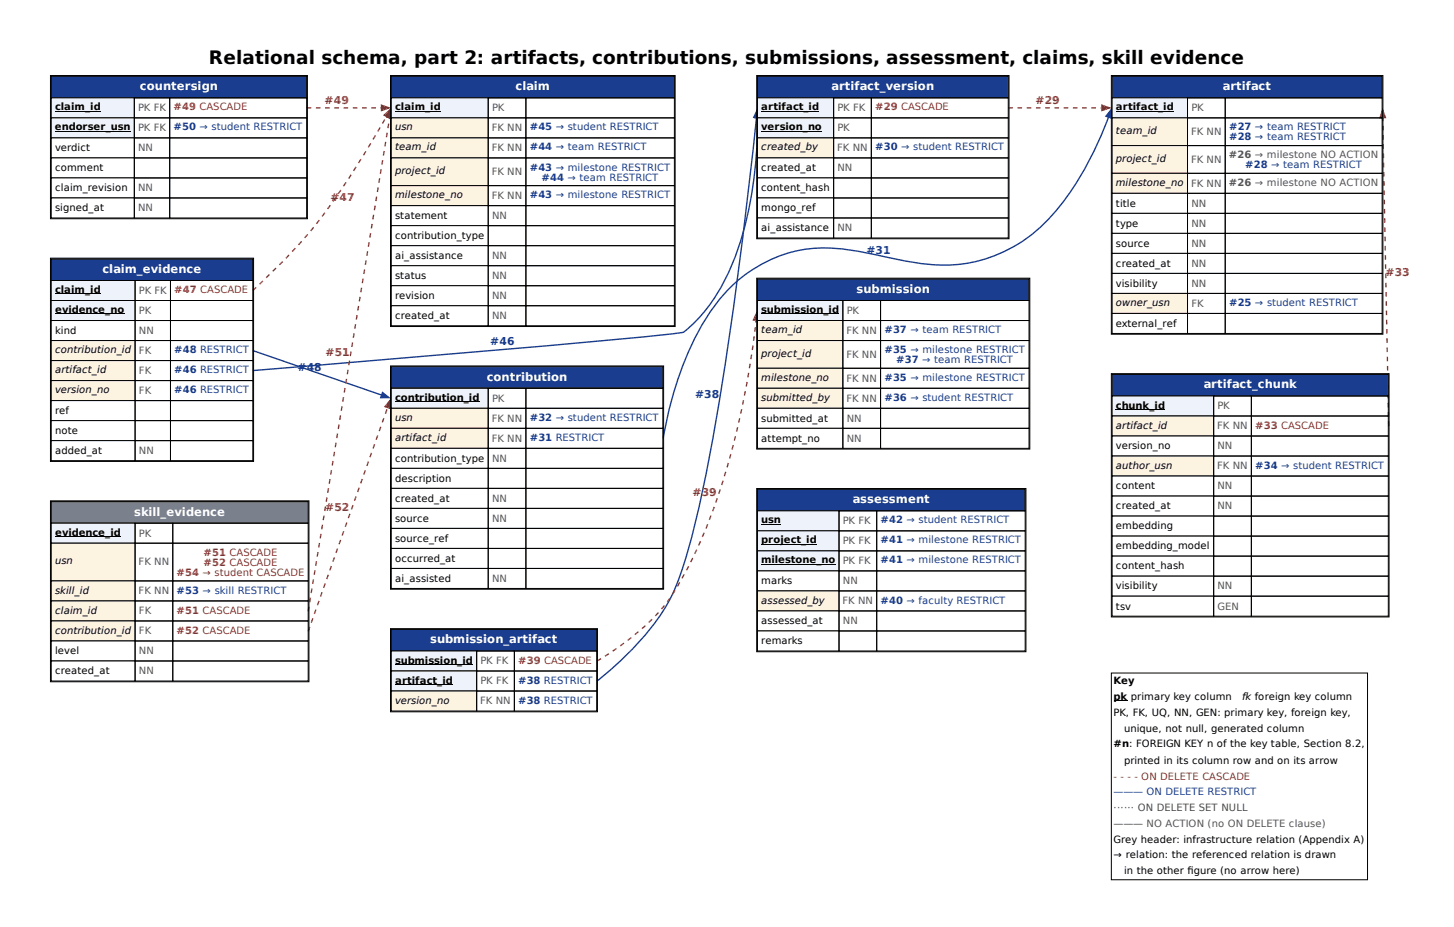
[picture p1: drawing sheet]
<svg xmlns="http://www.w3.org/2000/svg" width="667mm" height="425mm" viewBox="0 0 667 425" stroke-linecap="round" stroke-linejoin="round" font-family="sans-serif">
<path d="M141 49h34M462 49h43M116 133l2-2a283 283 0 0 0 58-75l1-3M637 195l-3-141M141 280l38-226M141 289l37-102M274 303a114 114 0 0 0 34-30 270 270 0 0 0 33-90l6-36" fill="none" stroke="#b03030" stroke-width=".63" stroke-dasharray="2.1 2.1" stroke-linecap="butt"/>
<g fill="#b03030" stroke="#b03030" stroke-width=".63" stroke-linecap="butt">
<path d="M175 48l3 1-3 2z"/>
<path d="M176 53l3-3-1 4z"/>
<path d="M179 50l1 4h-3z"/>
<path d="M179 183v4l-2-1z"/>
<path d="M347 143l1 4h-2z"/>
<path d="M505 48l4 1-4 2z"/>
<path d="M634 50l1 4h-2z"/>
</g>
<path d="M347 54a1932 1932 0 0 1-25 171l-4 19a114 114 0 0 1-14 37 147 147 0 0 1-30 31M347 54a174 174 0 0 1-15 74 72 72 0 0 1-18 24l-53 5-145 13M508 54a135 135 0 0 1-33 52 67 67 0 0 1-61 13 163 163 0 0 0-39-5 66 66 0 0 0-54 36 163 163 0 0 0-17 51M116 161l59 20" fill="none" stroke="#1a3d8f" stroke-width=".63" stroke-linecap="butt"/>
<g fill="#1a3d8f" stroke="#1a3d8f" stroke-width=".63" stroke-linecap="butt">
<path d="M175 180l3 2h-3z"/>
<path d="M347 50l2 4h-3z"/>
<path d="M509 50v4l-2-1z"/>
<path d="M347 50l1 4h-2z"/>
</g>
<path d="M23 35h118v10h-118z" fill="#1a3d8f" stroke="#000" stroke-width=".46"/>
<path d="M23 45h39v9h-39z" fill="#eef3fb" stroke="#000" stroke-width=".46"/>
<path d="M25 51h21M62 45h16v9h-16zM78 45h63v9h-63z" fill="none" stroke="#000" stroke-width=".46"/>
<path d="M23 54h39v9h-39z" fill="#eef3fb" stroke="#000" stroke-width=".46"/>
<path d="M62 54h16v9h-16zM78 54h63v9h-63zM25 60h35" fill="none" stroke="#000" stroke-width=".46"/>
<path d="M23 63h39v9h-39z" fill="#fff" stroke="#000" stroke-width=".46"/>
<path d="M62 63h16v9h-16zM78 63h63v9h-63z" fill="none" stroke="#000" stroke-width=".46"/>
<path d="M23 72h39v10h-39z" fill="#fff" stroke="#000" stroke-width=".46"/>
<path d="M62 72h16v10h-16zM78 72h63v10h-63z" fill="none" stroke="#000" stroke-width=".46"/>
<path d="M23 82h39v9h-39z" fill="#fff" stroke="#000" stroke-width=".46"/>
<path d="M62 82h16v9h-16zM78 82h63v9h-63z" fill="none" stroke="#000" stroke-width=".46"/>
<path d="M23 91h39v9h-39z" fill="#fff" stroke="#000" stroke-width=".46"/>
<path d="M23 35h118v65h-118zM62 91h16v9h-16zM78 91h63v9h-63z" fill="none" stroke="#000" stroke-width=".46"/>
<path d="M23 119h93v10h-93z" fill="#1a3d8f" stroke="#000" stroke-width=".46"/>
<path d="M23 129h39v9h-39z" fill="#eef3fb" stroke="#000" stroke-width=".46"/>
<path d="M25 135h21M62 129h16v9h-16zM78 129h38v9h-38z" fill="none" stroke="#000" stroke-width=".46"/>
<path d="M23 138h39v9h-39z" fill="#eef3fb" stroke="#000" stroke-width=".46"/>
<path d="M62 138h16v9h-16zM78 138h38v9h-38zM25 144h32" fill="none" stroke="#000" stroke-width=".46"/>
<path d="M23 147h39v9h-39z" fill="#fff" stroke="#000" stroke-width=".46"/>
<path d="M62 147h16v9h-16zM78 147h38v9h-38z" fill="none" stroke="#000" stroke-width=".46"/>
<path d="M23 156h39v9h-39z" fill="#fdf3e1" stroke="#000" stroke-width=".46"/>
<path d="M62 156h16v9h-16zM78 156h38v9h-38z" fill="none" stroke="#000" stroke-width=".46"/>
<path d="M23 165h39v9h-39z" fill="#fdf3e1" stroke="#000" stroke-width=".46"/>
<path d="M62 165h16v9h-16zM78 165h38v9h-38z" fill="none" stroke="#000" stroke-width=".46"/>
<path d="M23 174h39v10h-39z" fill="#fdf3e1" stroke="#000" stroke-width=".46"/>
<path d="M62 174h16v10h-16zM78 174h38v10h-38z" fill="none" stroke="#000" stroke-width=".46"/>
<path d="M23 184h39v9h-39z" fill="#fff" stroke="#000" stroke-width=".46"/>
<path d="M62 184h16v9h-16zM78 184h38v9h-38z" fill="none" stroke="#000" stroke-width=".46"/>
<path d="M23 193h39v9h-39z" fill="#fff" stroke="#000" stroke-width=".46"/>
<path d="M62 193h16v9h-16zM78 193h38v9h-38z" fill="none" stroke="#000" stroke-width=".46"/>
<path d="M23 202h39v9h-39z" fill="#fff" stroke="#000" stroke-width=".46"/>
<path d="M23 118h93v93h-93zM62 202h16v9h-16zM78 202h38v9h-38z" fill="none" stroke="#000" stroke-width=".46"/>
<path d="M23 230h118v10h-118z" fill="#7a808c" stroke="#000" stroke-width=".46"/>
<path d="M23 240h39v9h-39z" fill="#eef3fb" stroke="#000" stroke-width=".46"/>
<path d="M62 240h17v9h-17zM79 240h62v9h-62zM25 246h30" fill="none" stroke="#000" stroke-width=".46"/>
<path d="M23 249h39v17h-39z" fill="#fdf3e1" stroke="#000" stroke-width=".46"/>
<path d="M62 249h17v17h-17zM79 249h62v17h-62z" fill="none" stroke="#000" stroke-width=".46"/>
<path d="M23 266h39v9h-39z" fill="#fdf3e1" stroke="#000" stroke-width=".46"/>
<path d="M62 266h17v9h-17zM79 266h62v9h-62z" fill="none" stroke="#000" stroke-width=".46"/>
<path d="M23 275h39v10h-39z" fill="#fdf3e1" stroke="#000" stroke-width=".46"/>
<path d="M62 275h17v10h-17zM79 275h62v10h-62z" fill="none" stroke="#000" stroke-width=".46"/>
<path d="M23 285h39v9h-39z" fill="#fdf3e1" stroke="#000" stroke-width=".46"/>
<path d="M62 285h17v9h-17zM79 285h62v9h-62z" fill="none" stroke="#000" stroke-width=".46"/>
<path d="M23 294h39v9h-39z" fill="#fff" stroke="#000" stroke-width=".46"/>
<path d="M62 294h17v9h-17zM79 294h62v9h-62z" fill="none" stroke="#000" stroke-width=".46"/>
<path d="M23 303h39v9h-39z" fill="#fff" stroke="#000" stroke-width=".46"/>
<path d="M23 229h119v83h-119zM62 303h17v9h-17zM79 303h62v9h-62z" fill="none" stroke="#000" stroke-width=".46"/>
<path d="M179 35h130v10h-130z" fill="#1a3d8f" stroke="#000" stroke-width=".46"/>
<path d="M179 45h45v9h-45z" fill="#eef3fb" stroke="#000" stroke-width=".46"/>
<path d="M181 51h21M224 45h17v9h-17zM241 45h68v9h-68z" fill="none" stroke="#000" stroke-width=".46"/>
<path d="M179 54h45v9h-45z" fill="#fdf3e1" stroke="#000" stroke-width=".46"/>
<path d="M224 54h17v9h-17zM241 54h68v9h-68z" fill="none" stroke="#000" stroke-width=".46"/>
<path d="M179 63h45v9h-45z" fill="#fdf3e1" stroke="#000" stroke-width=".46"/>
<path d="M224 63h17v9h-17zM241 63h68v9h-68z" fill="none" stroke="#000" stroke-width=".46"/>
<path d="M179 72h45v13h-45z" fill="#fdf3e1" stroke="#000" stroke-width=".46"/>
<path d="M224 72h17v13h-17zM241 72h68v13h-68z" fill="none" stroke="#000" stroke-width=".46"/>
<path d="M179 85h45v9h-45z" fill="#fdf3e1" stroke="#000" stroke-width=".46"/>
<path d="M224 85h17v9h-17zM241 85h68v9h-68z" fill="none" stroke="#000" stroke-width=".46"/>
<path d="M179 94h45v9h-45z" fill="#fff" stroke="#000" stroke-width=".46"/>
<path d="M224 94h17v9h-17zM241 94h68v9h-68z" fill="none" stroke="#000" stroke-width=".46"/>
<path d="M179 103h45v10h-45z" fill="#fff" stroke="#000" stroke-width=".46"/>
<path d="M224 103h17v10h-17zM241 103h68v10h-68z" fill="none" stroke="#000" stroke-width=".46"/>
<path d="M179 113h45v9h-45z" fill="#fff" stroke="#000" stroke-width=".46"/>
<path d="M224 113h17v9h-17zM241 113h68v9h-68z" fill="none" stroke="#000" stroke-width=".46"/>
<path d="M179 122h45v9h-45z" fill="#fff" stroke="#000" stroke-width=".46"/>
<path d="M224 122h17v9h-17zM241 122h68v9h-68z" fill="none" stroke="#000" stroke-width=".46"/>
<path d="M179 131h45v9h-45z" fill="#fff" stroke="#000" stroke-width=".46"/>
<path d="M224 131h17v9h-17zM241 131h68v9h-68z" fill="none" stroke="#000" stroke-width=".46"/>
<path d="M179 140h45v9h-45z" fill="#fff" stroke="#000" stroke-width=".46"/>
<path d="M179 35h131v115h-131zM224 140h17v9h-17zM241 140h68v9h-68z" fill="none" stroke="#000" stroke-width=".46"/>
<path d="M179 168h125v10h-125z" fill="#1a3d8f" stroke="#000" stroke-width=".46"/>
<path d="M179 178h45v9h-45z" fill="#eef3fb" stroke="#000" stroke-width=".46"/>
<path d="M224 178h17v9h-17zM241 178h63v9h-63zM181 184h39" fill="none" stroke="#000" stroke-width=".46"/>
<path d="M179 187h45v9h-45z" fill="#fdf3e1" stroke="#000" stroke-width=".46"/>
<path d="M224 187h17v9h-17zM241 187h63v9h-63z" fill="none" stroke="#000" stroke-width=".46"/>
<path d="M179 196h45v9h-45z" fill="#fdf3e1" stroke="#000" stroke-width=".46"/>
<path d="M224 196h17v9h-17zM241 196h63v9h-63z" fill="none" stroke="#000" stroke-width=".46"/>
<path d="M179 205h45v10h-45z" fill="#fff" stroke="#000" stroke-width=".46"/>
<path d="M224 205h17v10h-17zM241 205h63v10h-63z" fill="none" stroke="#000" stroke-width=".46"/>
<path d="M179 215h45v9h-45z" fill="#fff" stroke="#000" stroke-width=".46"/>
<path d="M224 215h17v9h-17zM241 215h63v9h-63z" fill="none" stroke="#000" stroke-width=".46"/>
<path d="M179 224h45v9h-45z" fill="#fff" stroke="#000" stroke-width=".46"/>
<path d="M224 224h17v9h-17zM241 224h63v9h-63z" fill="none" stroke="#000" stroke-width=".46"/>
<path d="M179 233h45v9h-45z" fill="#fff" stroke="#000" stroke-width=".46"/>
<path d="M224 233h17v9h-17zM241 233h63v9h-63z" fill="none" stroke="#000" stroke-width=".46"/>
<path d="M179 242h45v9h-45z" fill="#fff" stroke="#000" stroke-width=".46"/>
<path d="M224 242h17v9h-17zM241 242h63v9h-63z" fill="none" stroke="#000" stroke-width=".46"/>
<path d="M179 251h45v9h-45z" fill="#fff" stroke="#000" stroke-width=".46"/>
<path d="M224 251h17v9h-17zM241 251h63v9h-63z" fill="none" stroke="#000" stroke-width=".46"/>
<path d="M179 260h45v10h-45z" fill="#fff" stroke="#000" stroke-width=".46"/>
<path d="M179 168h125v102h-125zM224 260h17v10h-17zM241 260h63v10h-63z" fill="none" stroke="#000" stroke-width=".46"/>
<path d="M179 288h95v10h-95z" fill="#1a3d8f" stroke="#000" stroke-width=".46"/>
<path d="M179 298h40v9h-40z" fill="#eef3fb" stroke="#000" stroke-width=".46"/>
<path d="M219 298h17v9h-17zM236 298h38v9h-38zM181 304h36" fill="none" stroke="#000" stroke-width=".46"/>
<path d="M179 307h40v10h-40z" fill="#eef3fb" stroke="#000" stroke-width=".46"/>
<path d="M181 314h27M219 307h17v10h-17zM236 307h38v10h-38z" fill="none" stroke="#000" stroke-width=".46"/>
<path d="M179 317h40v9h-40z" fill="#fdf3e1" stroke="#000" stroke-width=".46"/>
<path d="M179 288h95v38h-95zM219 317h17v9h-17zM236 317h38v9h-38z" fill="none" stroke="#000" stroke-width=".46"/>
<path d="M347 35h115v10h-115z" fill="#1a3d8f" stroke="#000" stroke-width=".46"/>
<path d="M347 45h35v9h-35z" fill="#eef3fb" stroke="#000" stroke-width=".46"/>
<path d="M349 51h27M382 45h18v9h-18zM400 45h62v9h-62z" fill="none" stroke="#000" stroke-width=".46"/>
<path d="M347 54h35v9h-35z" fill="#eef3fb" stroke="#000" stroke-width=".46"/>
<path d="M382 54h18v9h-18zM400 54h62v9h-62zM349 60h28" fill="none" stroke="#000" stroke-width=".46"/>
<path d="M347 63h35v9h-35z" fill="#fdf3e1" stroke="#000" stroke-width=".46"/>
<path d="M382 63h18v9h-18zM400 63h62v9h-62z" fill="none" stroke="#000" stroke-width=".46"/>
<path d="M347 72h35v10h-35z" fill="#fff" stroke="#000" stroke-width=".46"/>
<path d="M382 72h18v10h-18zM400 72h62v10h-62z" fill="none" stroke="#000" stroke-width=".46"/>
<path d="M347 82h35v9h-35z" fill="#fff" stroke="#000" stroke-width=".46"/>
<path d="M382 82h18v9h-18zM400 82h62v9h-62z" fill="none" stroke="#000" stroke-width=".46"/>
<path d="M347 91h35v9h-35z" fill="#fff" stroke="#000" stroke-width=".46"/>
<path d="M382 91h18v9h-18zM400 91h62v9h-62z" fill="none" stroke="#000" stroke-width=".46"/>
<path d="M347 100h35v9h-35z" fill="#fff" stroke="#000" stroke-width=".46"/>
<path d="M347 35h116v74h-116zM382 100h18v9h-18zM400 100h62v9h-62z" fill="none" stroke="#000" stroke-width=".46"/>
<path d="M347 128h125v10h-125z" fill="#1a3d8f" stroke="#000" stroke-width=".46"/>
<path d="M347 138h40v9h-40z" fill="#eef3fb" stroke="#000" stroke-width=".46"/>
<path d="M387 138h17v9h-17zM404 138h68v9h-68zM349 144h36" fill="none" stroke="#000" stroke-width=".46"/>
<path d="M347 147h40v9h-40z" fill="#fdf3e1" stroke="#000" stroke-width=".46"/>
<path d="M387 147h17v9h-17zM404 147h68v9h-68z" fill="none" stroke="#000" stroke-width=".46"/>
<path d="M347 156h40v13h-40z" fill="#fdf3e1" stroke="#000" stroke-width=".46"/>
<path d="M387 156h17v13h-17zM404 156h68v13h-68z" fill="none" stroke="#000" stroke-width=".46"/>
<path d="M347 169h40v9h-40z" fill="#fdf3e1" stroke="#000" stroke-width=".46"/>
<path d="M387 169h17v9h-17zM404 169h68v9h-68z" fill="none" stroke="#000" stroke-width=".46"/>
<path d="M347 178h40v9h-40z" fill="#fdf3e1" stroke="#000" stroke-width=".46"/>
<path d="M387 178h17v9h-17zM404 178h68v9h-68z" fill="none" stroke="#000" stroke-width=".46"/>
<path d="M347 187h40v9h-40z" fill="#fff" stroke="#000" stroke-width=".46"/>
<path d="M387 187h17v9h-17zM404 187h68v9h-68z" fill="none" stroke="#000" stroke-width=".46"/>
<path d="M347 196h40v9h-40z" fill="#fff" stroke="#000" stroke-width=".46"/>
<path d="M347 127h125v79h-125zM387 196h17v9h-17zM404 196h68v9h-68z" fill="none" stroke="#000" stroke-width=".46"/>
<path d="M347 224h123v10h-123z" fill="#1a3d8f" stroke="#000" stroke-width=".46"/>
<path d="M347 234h38v9h-38z" fill="#eef3fb" stroke="#000" stroke-width=".46"/>
<path d="M385 234h17v9h-17zM402 234h68v9h-68zM349 240h9" fill="none" stroke="#000" stroke-width=".46"/>
<path d="M347 243h38v9h-38z" fill="#eef3fb" stroke="#000" stroke-width=".46"/>
<path d="M349 249h26M385 243h17v9h-17zM402 243h68v9h-68z" fill="none" stroke="#000" stroke-width=".46"/>
<path d="M347 252h38v10h-38z" fill="#eef3fb" stroke="#000" stroke-width=".46"/>
<path d="M349 259h34M385 252h17v10h-17zM402 252h68v10h-68z" fill="none" stroke="#000" stroke-width=".46"/>
<path d="M347 262h38v9h-38z" fill="#fff" stroke="#000" stroke-width=".46"/>
<path d="M385 262h17v9h-17zM402 262h68v9h-68z" fill="none" stroke="#000" stroke-width=".46"/>
<path d="M347 271h38v9h-38z" fill="#fdf3e1" stroke="#000" stroke-width=".46"/>
<path d="M385 271h17v9h-17zM402 271h68v9h-68z" fill="none" stroke="#000" stroke-width=".46"/>
<path d="M347 280h38v9h-38z" fill="#fff" stroke="#000" stroke-width=".46"/>
<path d="M385 280h17v9h-17zM402 280h68v9h-68z" fill="none" stroke="#000" stroke-width=".46"/>
<path d="M347 289h38v9h-38z" fill="#fff" stroke="#000" stroke-width=".46"/>
<path d="M347 224h123v75h-123zM385 289h17v9h-17zM402 289h68v9h-68z" fill="none" stroke="#000" stroke-width=".46"/>
<path d="M510 35h124v10h-124z" fill="#1a3d8f" stroke="#000" stroke-width=".46"/>
<path d="M510 45h35v9h-35z" fill="#eef3fb" stroke="#000" stroke-width=".46"/>
<path d="M512 51h26M545 45h17v9h-17zM562 45h72v9h-72z" fill="none" stroke="#000" stroke-width=".46"/>
<path d="M510 54h35v13h-35z" fill="#fdf3e1" stroke="#000" stroke-width=".46"/>
<path d="M545 54h17v13h-17zM562 54h72v13h-72z" fill="none" stroke="#000" stroke-width=".46"/>
<path d="M510 67h35v12h-35z" fill="#fdf3e1" stroke="#000" stroke-width=".46"/>
<path d="M545 67h17v12h-17zM562 67h72v12h-72z" fill="none" stroke="#000" stroke-width=".46"/>
<path d="M510 79h35v10h-35z" fill="#fdf3e1" stroke="#000" stroke-width=".46"/>
<path d="M545 79h17v10h-17zM562 79h72v10h-72z" fill="none" stroke="#000" stroke-width=".46"/>
<path d="M510 89h35v9h-35z" fill="#fff" stroke="#000" stroke-width=".46"/>
<path d="M545 89h17v9h-17zM562 89h72v9h-72z" fill="none" stroke="#000" stroke-width=".46"/>
<path d="M510 98h35v9h-35z" fill="#fff" stroke="#000" stroke-width=".46"/>
<path d="M545 98h17v9h-17zM562 98h72v9h-72z" fill="none" stroke="#000" stroke-width=".46"/>
<path d="M510 107h35v9h-35z" fill="#fff" stroke="#000" stroke-width=".46"/>
<path d="M545 107h17v9h-17zM562 107h72v9h-72z" fill="none" stroke="#000" stroke-width=".46"/>
<path d="M510 116h35v9h-35z" fill="#fff" stroke="#000" stroke-width=".46"/>
<path d="M545 116h17v9h-17zM562 116h72v9h-72z" fill="none" stroke="#000" stroke-width=".46"/>
<path d="M510 125h35v9h-35z" fill="#fff" stroke="#000" stroke-width=".46"/>
<path d="M545 125h17v9h-17zM562 125h72v9h-72z" fill="none" stroke="#000" stroke-width=".46"/>
<path d="M510 134h35v10h-35z" fill="#fdf3e1" stroke="#000" stroke-width=".46"/>
<path d="M545 134h17v10h-17zM562 134h72v10h-72z" fill="none" stroke="#000" stroke-width=".46"/>
<path d="M510 144h35v9h-35z" fill="#fff" stroke="#000" stroke-width=".46"/>
<path d="M510 35h124v118h-124zM545 144h17v9h-17zM562 144h72v9h-72z" fill="none" stroke="#000" stroke-width=".46"/>
<path d="M510 172h127v9h-127z" fill="#1a3d8f" stroke="#000" stroke-width=".46"/>
<path d="M510 181h47v10h-47z" fill="#eef3fb" stroke="#000" stroke-width=".46"/>
<path d="M512 188h22M557 181h17v10h-17zM574 181h63v10h-63z" fill="none" stroke="#000" stroke-width=".46"/>
<path d="M510 191h47v9h-47z" fill="#fdf3e1" stroke="#000" stroke-width=".46"/>
<path d="M557 191h17v9h-17zM574 191h63v9h-63z" fill="none" stroke="#000" stroke-width=".46"/>
<path d="M510 200h47v9h-47z" fill="#fff" stroke="#000" stroke-width=".46"/>
<path d="M557 200h17v9h-17zM574 200h63v9h-63z" fill="none" stroke="#000" stroke-width=".46"/>
<path d="M510 209h47v9h-47z" fill="#fdf3e1" stroke="#000" stroke-width=".46"/>
<path d="M557 209h17v9h-17zM574 209h63v9h-63z" fill="none" stroke="#000" stroke-width=".46"/>
<path d="M510 218h47v9h-47z" fill="#fff" stroke="#000" stroke-width=".46"/>
<path d="M557 218h17v9h-17zM574 218h63v9h-63z" fill="none" stroke="#000" stroke-width=".46"/>
<path d="M510 227h47v9h-47z" fill="#fff" stroke="#000" stroke-width=".46"/>
<path d="M557 227h17v9h-17zM574 227h63v9h-63z" fill="none" stroke="#000" stroke-width=".46"/>
<path d="M510 236h47v10h-47z" fill="#fff" stroke="#000" stroke-width=".46"/>
<path d="M557 236h17v10h-17zM574 236h63v10h-63z" fill="none" stroke="#000" stroke-width=".46"/>
<path d="M510 246h47v9h-47z" fill="#fff" stroke="#000" stroke-width=".46"/>
<path d="M557 246h17v9h-17zM574 246h63v9h-63z" fill="none" stroke="#000" stroke-width=".46"/>
<path d="M510 255h47v9h-47z" fill="#fff" stroke="#000" stroke-width=".46"/>
<path d="M557 255h17v9h-17zM574 255h63v9h-63z" fill="none" stroke="#000" stroke-width=".46"/>
<path d="M510 264h47v9h-47z" fill="#fff" stroke="#000" stroke-width=".46"/>
<path d="M557 264h17v9h-17zM574 264h63v9h-63z" fill="none" stroke="#000" stroke-width=".46"/>
<path d="M510 273h47v9h-47z" fill="#fff" stroke="#000" stroke-width=".46"/>
<path d="M510 171h127v112h-127zM557 273h17v9h-17zM574 273h63v9h-63zM510 308h117v95h-117zM511 321h6" fill="none" stroke="#000" stroke-width=".46"/>
<text font-size="8.5" x="96" y="29">Relational schema, part 2: artifacts, contributions, submissions, assessment, claims, skill evidence</text>
<g font-size="5.3" fill="#fff">
<text x="64" y="41">countersign</text>
<text x="236" y="41">claim</text>
<text x="381" y="41">artifact_version</text>
<text x="561" y="41">artifact</text>
<text x="47" y="125">claim_evidence</text>
<text x="393" y="134">submission</text>
<text x="223" y="174">contribution</text>
<text x="552" y="178">artifact_chunk</text>
<text x="391" y="231">assessment</text>
<text x="62" y="236">skill_evidence</text>
<text x="197" y="295">submission_artifact</text>
</g>
<g font-size="4.9" fill="#b03030">
<text x="149" y="48">#49</text>
<text x="475" y="48">#29</text>
<text x="151" y="92">#47</text>
<text x="635" y="127">#33</text>
<text x="149" y="163">#51</text>
<text x="318" y="227">#39</text>
<text x="149" y="234">#52</text>
</g>
<g font-size="4.9" fill="#1a3d8f">
<text x="397" y="116">#31</text>
<text x="225" y="158">#46</text>
<text x="136" y="170">#48</text>
<text x="319" y="182">#38</text>
</g>
<g font-size="4.6">
<text x="25" y="51">claim_id</text>
<text x="181" y="51">claim_id</text>
<text x="349" y="51">artifact_id</text>
<text x="512" y="51">artifact_id</text>
<text x="25" y="60">endorser_usn</text>
<text x="181" y="60">usn</text>
<text x="349" y="60">version_no</text>
<text x="512" y="61">team_id</text>
<text x="25" y="69">verdict</text>
<text x="181" y="69">team_id</text>
<text x="349" y="69">created_by</text>
<text x="512" y="74">project_id</text>
<text x="25" y="78">comment</text>
<text x="181" y="80">project_id</text>
<text x="349" y="78">created_at</text>
<text x="25" y="88">claim_revision</text>
<text x="349" y="88">content_hash</text>
<text x="512" y="85">milestone_no</text>
<text x="181" y="91">milestone_no</text>
<text x="512" y="95">title</text>
<text x="25" y="97">signed_at</text>
<text x="181" y="100">statement</text>
<text x="349" y="97">mongo_ref</text>
<text x="349" y="106">ai_assistance</text>
<text x="512" y="104">type</text>
<text x="181" y="110">contribution_type</text>
<text x="512" y="113">source</text>
<text x="181" y="119">ai_assistance</text>
<text x="512" y="122">created_at</text>
<text x="181" y="128">status</text>
<text x="512" y="131">visibility</text>
<text x="25" y="134">claim_id</text>
<text x="181" y="137">revision</text>
<text x="25" y="143">evidence_no</text>
<text x="349" y="143">submission_id</text>
<text x="512" y="140">owner_usn</text>
<text x="181" y="146">created_at</text>
<text x="512" y="150">external_ref</text>
<text x="25" y="153">kind</text>
<text x="349" y="153">team_id</text>
<text x="25" y="162">contribution_id</text>
<text x="349" y="163">project_id</text>
<text x="25" y="171">artifact_id</text>
<text x="349" y="175">milestone_no</text>
<text x="25" y="180">version_no</text>
<text x="181" y="184">contribution_id</text>
<text x="349" y="184">submitted_by</text>
<text x="25" y="190">ref</text>
<text x="512" y="187">chunk_id</text>
<text x="181" y="193">usn</text>
<text x="349" y="193">submitted_at</text>
<text x="512" y="196">artifact_id</text>
<text x="25" y="199">note</text>
<text x="181" y="202">artifact_id</text>
<text x="349" y="202">attempt_no</text>
<text x="25" y="208">added_at</text>
<text x="512" y="206">version_no</text>
<text x="181" y="212">contribution_type</text>
<text x="512" y="215">author_usn</text>
<text x="181" y="221">description</text>
<text x="512" y="224">content</text>
<text x="181" y="230">created_at</text>
<text x="512" y="233">created_at</text>
<text x="181" y="239">source</text>
<text x="349" y="240">usn</text>
<text x="25" y="245">evidence_id</text>
<text x="512" y="243">embedding</text>
<text x="181" y="248">source_ref</text>
<text x="349" y="249">project_id</text>
<text x="512" y="252">embedding_model</text>
<text x="181" y="257">occurred_at</text>
<text x="25" y="259">usn</text>
<text x="349" y="258">milestone_no</text>
<text x="512" y="261">content_hash</text>
<text x="181" y="267">ai_assisted</text>
<text x="349" y="268">marks</text>
<text x="25" y="272">skill_id</text>
<text x="512" y="270">visibility</text>
<text x="25" y="281">claim_id</text>
<text x="349" y="277">assessed_by</text>
<text x="512" y="279">tsv</text>
<text x="349" y="286">assessed_at</text>
<text x="25" y="290">contribution_id</text>
<text x="25" y="300">level</text>
<text x="349" y="295">remarks</text>
<text x="181" y="304">submission_id</text>
<text x="25" y="309">created_at</text>
<text x="181" y="313">artifact_id</text>
<text x="511" y="313">Key</text>
<text x="181" y="322">version_no</text>
<text x="511" y="321">pk primary key column</text>
<text x="570" y="321">fk foreign key column</text>
<text x="511" y="328">PK, FK, UQ, NN, GEN: primary key, foreign key,</text>
<text x="515" y="335">unique, not null, generated column</text>
<text x="511" y="342">#n: FOREIGN KEY n of the key table, Section 8.2,</text>
<text x="515" y="350">printed in its column row and on its arrow</text>
<text x="511" y="386">Grey header: infrastructure relation (Appendix A)</text>
<text x="511" y="393">→ relation: the referenced relation is drawn</text>
<text x="515" y="401">in the other fi gure (no arrow here)</text>
</g>
<g font-size="4.6" fill="#555">
<text x="63" y="51">PK FK</text>
<text x="226" y="51">PK</text>
<text x="384" y="51">PK FK</text>
<text x="546" y="51">PK</text>
<text x="63" y="60">PK FK</text>
<text x="226" y="60">FK NN</text>
<text x="384" y="60">PK</text>
<text x="546" y="62">FK NN</text>
<text x="63" y="69">NN</text>
<text x="226" y="69">FK NN</text>
<text x="384" y="69">FK NN</text>
<text x="546" y="75">FK NN</text>
<text x="564" y="72">#26 → milestone NO ACTION</text>
<text x="226" y="80">FK NN</text>
<text x="384" y="78">NN</text>
<text x="63" y="88">NN</text>
<text x="546" y="86">FK NN</text>
<text x="564" y="85">#26 → milestone NO ACTION</text>
<text x="226" y="91">FK NN</text>
<text x="546" y="95">NN</text>
<text x="63" y="97">NN</text>
<text x="226" y="100">NN</text>
<text x="384" y="106">NN</text>
<text x="546" y="104">NN</text>
<text x="546" y="113">NN</text>
<text x="226" y="119">NN</text>
<text x="546" y="122">NN</text>
<text x="226" y="128">NN</text>
<text x="546" y="131">NN</text>
<text x="64" y="135">PK FK</text>
<text x="226" y="137">NN</text>
<text x="64" y="144">PK</text>
<text x="388" y="144">PK</text>
<text x="546" y="141">FK</text>
<text x="226" y="146">NN</text>
<text x="64" y="153">NN</text>
<text x="388" y="153">FK NN</text>
<text x="64" y="162">FK</text>
<text x="388" y="164">FK NN</text>
<text x="64" y="171">FK</text>
<text x="388" y="175">FK NN</text>
<text x="64" y="180">FK</text>
<text x="226" y="184">PK</text>
<text x="388" y="184">FK NN</text>
<text x="558" y="188">PK</text>
<text x="226" y="193">FK NN</text>
<text x="388" y="193">NN</text>
<text x="558" y="197">FK NN</text>
<text x="226" y="202">FK NN</text>
<text x="388" y="202">NN</text>
<text x="64" y="208">NN</text>
<text x="558" y="206">NN</text>
<text x="226" y="212">NN</text>
<text x="558" y="215">FK NN</text>
<text x="558" y="224">NN</text>
<text x="226" y="230">NN</text>
<text x="558" y="233">NN</text>
<text x="226" y="239">NN</text>
<text x="64" y="246">PK</text>
<text x="387" y="240">PK FK</text>
<text x="387" y="249">PK FK</text>
<text x="64" y="259">FK NN</text>
<text x="387" y="259">PK FK</text>
<text x="226" y="267">NN</text>
<text x="387" y="268">NN</text>
<text x="64" y="272">FK NN</text>
<text x="558" y="270">NN</text>
<text x="64" y="281">FK</text>
<text x="386" y="277">FK NN</text>
<text x="558" y="279">GEN</text>
<text x="387" y="286">NN</text>
<text x="64" y="291">FK</text>
<text x="64" y="300">NN</text>
<text x="220" y="304">PK FK</text>
<text x="64" y="309">NN</text>
<text x="220" y="314">PK FK</text>
<text x="220" y="323">FK NN</text>
<text x="511" y="379">——— NO ACTION (no ON DELETE clause)</text>
</g>
<g font-size="4.6" fill="#b03030">
<text x="80" y="51">#49 CASCADE</text>
<text x="401" y="51">#29 CASCADE</text>
<text x="80" y="134">#47 CASCADE</text>
<text x="576" y="196">#33 CASCADE</text>
<text x="93" y="255">#51 CASCADE</text>
<text x="81" y="264">#54 → student CASCADE</text>
<text x="93" y="259">#52 CASCADE</text>
<text x="81" y="281">#51 CASCADE</text>
<text x="81" y="290">#52 CASCADE</text>
<text x="238" y="304">#39 CASCADE</text>
<text x="511" y="357">- - - - ON DELETE CASCADE</text>
</g>
<g font-size="4.6" fill="#1a3d8f">
<text x="80" y="60">#50 → student RESTRICT</text>
<text x="243" y="60">#45 → student RESTRICT</text>
<text x="564" y="60">#27 → team RESTRICT</text>
<text x="564" y="64">#28 → team RESTRICT</text>
<text x="243" y="69">#44 → team RESTRICT</text>
<text x="401" y="69">#30 → student RESTRICT</text>
<text x="571" y="77">#28 → team RESTRICT</text>
<text x="243" y="78">#43 → milestone RESTRICT</text>
<text x="248" y="83">#44 → team RESTRICT</text>
<text x="243" y="91">#43 → milestone RESTRICT</text>
<text x="564" y="140">#25 → student RESTRICT</text>
<text x="406" y="153">#37 → team RESTRICT</text>
<text x="80" y="162">#48 RESTRICT</text>
<text x="406" y="162">#35 → milestone RESTRICT</text>
<text x="411" y="166">#37 → team RESTRICT</text>
<text x="80" y="171">#46 RESTRICT</text>
<text x="406" y="175">#35 → milestone RESTRICT</text>
<text x="80" y="180">#46 RESTRICT</text>
<text x="406" y="184">#36 → student RESTRICT</text>
<text x="243" y="193">#32 → student RESTRICT</text>
<text x="243" y="202">#31 RESTRICT</text>
<text x="576" y="215">#34 → student RESTRICT</text>
<text x="404" y="240">#42 → student RESTRICT</text>
<text x="404" y="249">#41 → milestone RESTRICT</text>
<text x="404" y="258">#41 → milestone RESTRICT</text>
<text x="81" y="272">#53 → skill RESTRICT</text>
<text x="404" y="277">#40 → faculty RESTRICT</text>
<text x="238" y="313">#38 RESTRICT</text>
<text x="238" y="322">#38 RESTRICT</text>
<text x="511" y="364">——— ON DELETE RESTRICT</text>
</g>
<text font-size="4.6" fill="#2e7d32" x="511" y="372">······ ON DELETE SET NULL</text>
</svg>
